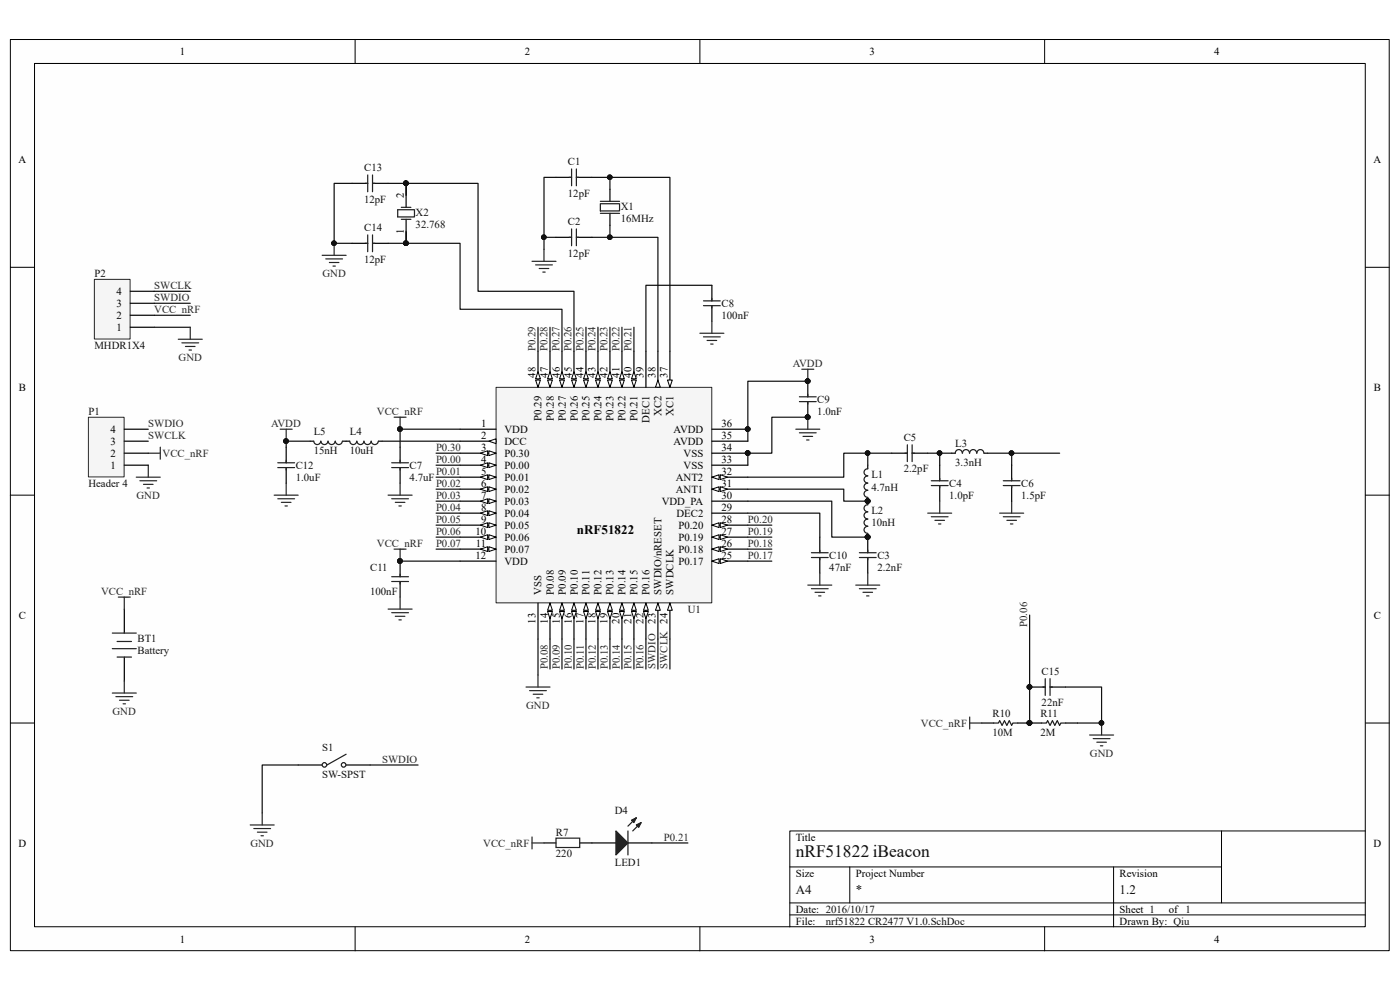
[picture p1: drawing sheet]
<svg xmlns="http://www.w3.org/2000/svg" width="297mm" height="210mm" viewBox="0 0 297 210" stroke-linecap="round" stroke-linejoin="round" font-family="sans-serif">
<path d="M2.2 8.4h292.5v193.3h-292.5z" fill="#fefefe"/>
<path d="M2.2 8.4h292.5v193.3h-292.5z" fill="none" stroke="#000" stroke-width=".21"/>
<path d="M7.4 13.5h282.2v183.1h-282.2z" fill="#fefefe"/>
<g fill="none" stroke="#000" stroke-width=".21">
<path d="M7.3 13.5h282.3v183.1h-282.3zM75.3 8.4v5.1M148.5 8.4v5.1M221.6 8.4v5.1M2.2 56.7h5.1M289.7 56.7h5.1M2.2 105h5.1M289.7 105h5.1M2.2 153.4h5.1M289.7 153.4h5.1M259.1 176.3v15.2M289.7 176.3h-122.1v20.3"/>
<path d="M75.3 196.6v5.1M148.5 196.6v5.1M167.6 194.1h122.1M167.6 183.9h91.5M167.6 191.5h122.1M180.3 183.9v7.6M221.6 196.6v5.1M236.2 183.9v12.7"/>
</g>
<g fill="none" stroke="#000" stroke-width=".25">
<path d="M118 37.6h3.3M122.3 37.6h3.3M118 50.3h3.3M122.3 50.3h3.3M129.4 40.2v2.5M129.4 45.3v2.5M151 60.5v3.3M151 64.8v3.4M60.7 94.9v3.3M60.7 99.2v3.3M65.8 93.6h.8M72.7 93.6h1.5"/>
<path d="M80.3 93.6h.8M84.9 94.9v3.3M84.9 99.2v3.3M171.4 80.9v3.3M171.4 85.2v3.3M189.2 96.1h3.3M193.5 96.1h3.3M199.4 98.7v3.3M84.9 119v3.3M173.9 113.9v3.4M173.9 118.3v3.3M184.1 113.9v3.4"/>
<path d="M184.1 118.3v3.3M199.4 103v3.3M84.9 123.4v3.3"/>
</g>
<g fill="none" stroke="#1c1c1c" stroke-width=".25">
<path d="M120.8 37.6h.5M121.3 35.8v3.6M122.3 35.8v3.6M122.3 37.6h.5M120.8 50.3h.5M121.3 48.6v3.5M122.3 48.6v3.5M122.3 50.3h.5M127.4 42.7h4M127.4 45.3h4M127.4 43.2h4v1.5h-4zM149.2 64.8h3.6"/>
<path d="M149.2 63.8h3.6M151 63.3v.5M151 64.8v.6M58.9 99.2h3.6M58.9 98.2h3.6M60.7 97.7v.5M60.7 99.2v.5M68 93.6a.74 .74 0 0 1-.7 .7 .74 .74 0 0 1-.7-.7M69.6 93.6a.74 .74 0 0 1-.8 .7 .74 .74 0 0 1-.7-.7M71.1 93.6a.74 .74 0 0 1-.7 .7 .74 .74 0 0 1-.8-.7M72.6 93.6a.74 .74 0 0 1-.7 .7 .74 .74 0 0 1-.8-.7M75.7 93.6a.74 .74 0 0 1-.8 .7 .74 .74 0 0 1-.7-.7"/>
<path d="M78.7 93.6a.75 .75 0 0 1-.7 .7 .75 .75 0 0 1-.8-.7 .75 .75 0 0 1-.7 .7 .75 .75 0 0 1-.8-.7M80.3 93.6a.75 .75 0 0 1-.8 .7 .75 .75 0 0 1-.7-.7M83.1 99.2h3.6M83.1 98.2h3.6M84.9 97.7v.5M84.9 99.2v.5M169.6 85.2h3.6M169.6 84.2h3.6M171.4 83.7v.5M171.4 85.2v.5M192 96.1h.5M192.5 94.4v3.5"/>
<path d="M193.5 94.4v3.5M193.5 96.1h.5M172.1 118.3h3.6M172.1 117.3h3.6M173.9 116.7v.6M173.9 118.3v.5M182.3 118.3h3.6M182.3 117.3h3.6M184.1 116.7v.6M184.1 118.3v.5M197.6 103h3.5M197.6 102h3.5"/>
<path d="M199.4 101.5v.5M199.4 103v.5M83.1 123.4h3.6M83.1 122.3h3.6M84.9 121.8v.5M84.9 123.4v.5"/>
</g>
<g fill="#0e0e0e" stroke="#0e0e0e" stroke-width=".21">
<circle cx="184.1" cy="113.9" r=".49"/>
<circle cx="171.3" cy="80.8" r=".49"/>
<circle cx="171.3" cy="88.5" r=".49"/>
<circle cx="84.8" cy="119" r=".49"/>
<circle cx="84.8" cy="91" r=".49"/>
<circle cx="60.7" cy="93.6" r=".49"/>
</g>
<g fill="none" stroke="#262626" stroke-width=".25">
<path d="M112.9 55.4h5.1M113.6 56.2h3.6M114.4 57h2M115.2 57.7h.5M115.4 52.9v2.5M148.5 70.7h5.1M149.2 71.5h3.6M150 72.2h2M150.8 73h.5M151 68.2v2.5M170.1 78.3h2.5M171.4 78.3v2.6"/>
<path d="M59.4 91.1h2.6M60.7 91.1v2.5M83.6 88.5h2.6M84.9 88.5v2.6M168.8 91.1h5.1M169.6 91.8h3.6M170.4 92.6h2M171.1 93.3h.5M171.4 88.5v2.6M58.2 105h5.1M58.9 105.8h3.6M59.7 106.6h2"/>
<path d="M60.5 107.3h.5M60.7 102.5v2.5M82.3 105h5.1M83.1 105.8h3.6M83.6 116.5h2.6M83.9 106.6h2M84.6 107.3h.5M84.9 102.5v2.5M84.9 116.5v2.5M212.1 108.9h5.1M212.8 109.6h3.6M213.6 110.4h2"/>
<path d="M214.4 111.1h.5M214.6 106.3v2.6M82.3 129.2h5.1M83.1 130h3.6M83.9 130.7h2M84.6 131.5h.5M84.9 126.7v2.5M171.4 124.1h5.1M172.1 124.9h3.6M172.9 125.7h2M173.7 126.4h.5M173.9 121.6v2.5"/>
<path d="M181.6 124.1h5M182.3 124.9h3.6M183.1 125.7h2M183.8 126.4h.6M184.1 121.6v2.5M111.6 145.7h5.1M112.4 146.5h3.5M113.1 147.3h2.1M113.9 148h.5M114.1 143.2v2.5"/>
</g>
<path d="M105.3 82.2h45.7v45.7h-45.7z" fill="#f5f5f5"/>
<path d="M105.2 82.2h45.8v45.7h-45.8z" fill="none" stroke="#262626" stroke-width=".21"/>
<path d="M97.6 91.1h7.6M97.6 119h7.6M151 106.3h7.7M151 103.8h7.7M114.1 127.9v7.7" fill="none" stroke="#000" stroke-width=".25"/>
<path d="M151 103.8l1.6-.5v1z" fill="#fefefe"/>
<path d="M151 103.8l1.6-.5v1z" fill="none" stroke="#000" stroke-width=".21"/>
<path d="M152.8 103.3l1.5 .5-1.5 .5z" fill="#fefefe"/>
<path d="M152.8 103.3l1.5 .5-1.5 .5z" fill="none" stroke="#000" stroke-width=".21"/>
<path d="M151 101.2h7.7" fill="none" stroke="#000" stroke-width=".25"/>
<path d="M151 101.2l1.6-.5v1z" fill="#fefefe"/>
<path d="M151 101.2l1.6-.5v1z" fill="none" stroke="#000" stroke-width=".21"/>
<path d="M152.8 100.7l1.5 .5-1.5 .5z" fill="#fefefe"/>
<path d="M152.8 100.7l1.5 .5-1.5 .5z" fill="none" stroke="#000" stroke-width=".21"/>
<path d="M142.1 74.5v7.6M151 98.7h7.7M151 96.1h7.7M151 93.6h7.7M151 91.1h7.7" fill="none" stroke="#000" stroke-width=".25"/>
<g fill="#0e0e0e" stroke="#0e0e0e" stroke-width=".21">
<circle cx="158.6" cy="96.1" r=".49"/>
<circle cx="158.6" cy="91" r=".49"/>
</g>
<path d="M141.6 80.6h1l-.5 1.5z" fill="#fefefe"/>
<path d="M141.6 80.6h1l-.5 1.5z" fill="none" stroke="#000" stroke-width=".21"/>
<path d="M139.6 74.5v7.6" fill="none" stroke="#000" stroke-width=".25"/>
<path d="M139.6 80.6l.5 1.5h-1z" fill="#fefefe"/>
<path d="M139.6 80.6l.5 1.5h-1z" fill="none" stroke="#000" stroke-width=".21"/>
<path d="M97.6 93.6h7.6" fill="none" stroke="#000" stroke-width=".25"/>
<path d="M103.7 93.6l1.5-.5v1z" fill="#fefefe"/>
<path d="M103.7 93.6l1.5-.5v1z" fill="none" stroke="#000" stroke-width=".21"/>
<path d="M97.6 96.1h7.6" fill="none" stroke="#000" stroke-width=".25"/>
<path d="M103.7 95.6l1.5 .5-1.5 .5z" fill="#fefefe"/>
<path d="M103.7 95.6l1.5 .5-1.5 .5z" fill="none" stroke="#000" stroke-width=".21"/>
<path d="M101.9 96.1l1.6-.5v1z" fill="#fefefe"/>
<path d="M101.9 96.1l1.6-.5v1z" fill="none" stroke="#000" stroke-width=".21"/>
<path d="M97.6 98.7h7.6" fill="none" stroke="#000" stroke-width=".25"/>
<path d="M103.7 98.2l1.5 .5-1.5 .5z" fill="#fefefe"/>
<path d="M103.7 98.2l1.5 .5-1.5 .5z" fill="none" stroke="#000" stroke-width=".21"/>
<path d="M101.9 98.7l1.6-.5v1z" fill="#fefefe"/>
<path d="M101.9 98.7l1.6-.5v1z" fill="none" stroke="#000" stroke-width=".21"/>
<path d="M97.6 101.2h7.6" fill="none" stroke="#000" stroke-width=".25"/>
<path d="M103.7 100.7l1.5 .5-1.5 .5z" fill="#fefefe"/>
<path d="M103.7 100.7l1.5 .5-1.5 .5z" fill="none" stroke="#000" stroke-width=".21"/>
<path d="M101.9 101.2l1.6-.5v1z" fill="#fefefe"/>
<path d="M101.9 101.2l1.6-.5v1z" fill="none" stroke="#000" stroke-width=".21"/>
<path d="M97.6 103.8h7.6" fill="none" stroke="#000" stroke-width=".25"/>
<path d="M103.7 103.3l1.5 .5-1.5 .5z" fill="#fefefe"/>
<path d="M103.7 103.3l1.5 .5-1.5 .5z" fill="none" stroke="#000" stroke-width=".21"/>
<path d="M101.9 103.8l1.6-.5v1z" fill="#fefefe"/>
<path d="M101.9 103.8l1.6-.5v1z" fill="none" stroke="#000" stroke-width=".21"/>
<path d="M97.6 106.3h7.6" fill="none" stroke="#000" stroke-width=".25"/>
<path d="M103.7 105.8l1.5 .5-1.5 .5z" fill="#fefefe"/>
<path d="M103.7 105.8l1.5 .5-1.5 .5z" fill="none" stroke="#000" stroke-width=".21"/>
<path d="M101.9 106.3l1.6-.5v1z" fill="#fefefe"/>
<path d="M101.9 106.3l1.6-.5v1z" fill="none" stroke="#000" stroke-width=".21"/>
<path d="M97.6 108.9h7.6" fill="none" stroke="#000" stroke-width=".25"/>
<path d="M103.7 108.3l1.5 .6-1.5 .5z" fill="#fefefe"/>
<path d="M103.7 108.3l1.5 .6-1.5 .5z" fill="none" stroke="#000" stroke-width=".21"/>
<path d="M101.9 108.9l1.6-.6v1.1z" fill="#fefefe"/>
<path d="M101.9 108.9l1.6-.6v1.1z" fill="none" stroke="#000" stroke-width=".21"/>
<path d="M97.6 111.4h7.6" fill="none" stroke="#000" stroke-width=".25"/>
<path d="M103.7 110.9l1.5 .5-1.5 .5z" fill="#fefefe"/>
<path d="M103.7 110.9l1.5 .5-1.5 .5z" fill="none" stroke="#000" stroke-width=".21"/>
<path d="M101.9 111.4l1.6-.5v1z" fill="#fefefe"/>
<path d="M101.9 111.4l1.6-.5v1z" fill="none" stroke="#000" stroke-width=".21"/>
<path d="M97.6 113.9h7.6" fill="none" stroke="#000" stroke-width=".25"/>
<path d="M103.7 113.4l1.5 .5-1.5 .6z" fill="#fefefe"/>
<path d="M103.7 113.4l1.5 .5-1.5 .6z" fill="none" stroke="#000" stroke-width=".21"/>
<path d="M101.9 113.9l1.6-.5v1.1z" fill="#fefefe"/>
<path d="M101.9 113.9l1.6-.5v1.1z" fill="none" stroke="#000" stroke-width=".21"/>
<path d="M97.6 116.5h7.6" fill="none" stroke="#000" stroke-width=".25"/>
<path d="M103.7 116l1.5 .5-1.5 .5z" fill="#fefefe"/>
<path d="M103.7 116l1.5 .5-1.5 .5z" fill="none" stroke="#000" stroke-width=".21"/>
<path d="M101.9 116.5l1.6-.5v1z" fill="#fefefe"/>
<path d="M101.9 116.5l1.6-.5v1z" fill="none" stroke="#000" stroke-width=".21"/>
<path d="M116.7 127.9v7.7" fill="none" stroke="#000" stroke-width=".25"/>
<path d="M116.7 127.9l.5 1.6h-1z" fill="#fefefe"/>
<path d="M116.7 127.9l.5 1.6h-1z" fill="none" stroke="#000" stroke-width=".21"/>
<path d="M116.2 129.7h1l-.5 1.5z" fill="#fefefe"/>
<path d="M116.2 129.7h1l-.5 1.5z" fill="none" stroke="#000" stroke-width=".21"/>
<path d="M119.2 127.9v7.7" fill="none" stroke="#000" stroke-width=".25"/>
<path d="M119.2 127.9l.5 1.6h-1z" fill="#fefefe"/>
<path d="M119.2 127.9l.5 1.6h-1z" fill="none" stroke="#000" stroke-width=".21"/>
<path d="M118.7 129.7h1l-.5 1.5z" fill="#fefefe"/>
<path d="M118.7 129.7h1l-.5 1.5z" fill="none" stroke="#000" stroke-width=".21"/>
<path d="M121.8 127.9v7.7" fill="none" stroke="#000" stroke-width=".25"/>
<path d="M121.8 127.9l.5 1.6h-1z" fill="#fefefe"/>
<path d="M121.8 127.9l.5 1.6h-1z" fill="none" stroke="#000" stroke-width=".21"/>
<path d="M121.3 129.7h1l-.5 1.5z" fill="#fefefe"/>
<path d="M121.3 129.7h1l-.5 1.5z" fill="none" stroke="#000" stroke-width=".21"/>
<path d="M124.3 127.9v7.7" fill="none" stroke="#000" stroke-width=".25"/>
<path d="M124.3 127.9l.5 1.6h-1z" fill="#fefefe"/>
<path d="M124.3 127.9l.5 1.6h-1z" fill="none" stroke="#000" stroke-width=".21"/>
<path d="M123.8 129.7h1l-.5 1.5z" fill="#fefefe"/>
<path d="M123.8 129.7h1l-.5 1.5z" fill="none" stroke="#000" stroke-width=".21"/>
<path d="M134.5 74.5v7.6M137 74.5v7.6" fill="none" stroke="#000" stroke-width=".25"/>
<path d="M134 80.6h1l-.5 1.5z" fill="#fefefe"/>
<path d="M134 80.6h1l-.5 1.5z" fill="none" stroke="#000" stroke-width=".21"/>
<path d="M134.5 78.8l.5 1.6h-1z" fill="#fefefe"/>
<path d="M134.5 78.8l.5 1.6h-1z" fill="none" stroke="#000" stroke-width=".21"/>
<path d="M131.9 74.5v7.6" fill="none" stroke="#000" stroke-width=".25"/>
<path d="M131.4 80.6h1.1l-.6 1.5z" fill="#fefefe"/>
<path d="M131.4 80.6h1.1l-.6 1.5z" fill="none" stroke="#000" stroke-width=".21"/>
<path d="M131.9 78.8l.6 1.6h-1.1z" fill="#fefefe"/>
<path d="M131.9 78.8l.6 1.6h-1.1z" fill="none" stroke="#000" stroke-width=".21"/>
<path d="M129.4 74.5v7.6" fill="none" stroke="#000" stroke-width=".25"/>
<path d="M128.9 80.6h1l-.5 1.5z" fill="#fefefe"/>
<path d="M128.9 80.6h1l-.5 1.5z" fill="none" stroke="#000" stroke-width=".21"/>
<path d="M129.4 78.8l.5 1.6h-1z" fill="#fefefe"/>
<path d="M129.4 78.8l.5 1.6h-1z" fill="none" stroke="#000" stroke-width=".21"/>
<path d="M126.9 74.5v7.6" fill="none" stroke="#000" stroke-width=".25"/>
<path d="M126.3 80.6h1.1l-.5 1.5z" fill="#fefefe"/>
<path d="M126.3 80.6h1.1l-.5 1.5z" fill="none" stroke="#000" stroke-width=".21"/>
<path d="M126.9 78.8l.5 1.6h-1.1z" fill="#fefefe"/>
<path d="M126.9 78.8l.5 1.6h-1.1z" fill="none" stroke="#000" stroke-width=".21"/>
<path d="M124.3 74.5v7.6" fill="none" stroke="#000" stroke-width=".25"/>
<path d="M123.8 80.6h1l-.5 1.5z" fill="#fefefe"/>
<path d="M123.8 80.6h1l-.5 1.5z" fill="none" stroke="#000" stroke-width=".21"/>
<path d="M124.3 78.8l.5 1.6h-1z" fill="#fefefe"/>
<path d="M124.3 78.8l.5 1.6h-1z" fill="none" stroke="#000" stroke-width=".21"/>
<path d="M119.2 74.5v7.6" fill="none" stroke="#000" stroke-width=".25"/>
<path d="M118.7 80.6h1l-.5 1.5z" fill="#fefefe"/>
<path d="M118.7 80.6h1l-.5 1.5z" fill="none" stroke="#000" stroke-width=".21"/>
<path d="M119.2 78.8l.5 1.6h-1z" fill="#fefefe"/>
<path d="M119.2 78.8l.5 1.6h-1z" fill="none" stroke="#000" stroke-width=".21"/>
<path d="M121.8 74.5v7.6" fill="none" stroke="#000" stroke-width=".25"/>
<path d="M121.3 80.6h1l-.5 1.5z" fill="#fefefe"/>
<path d="M121.3 80.6h1l-.5 1.5z" fill="none" stroke="#000" stroke-width=".21"/>
<path d="M121.8 78.8l.5 1.6h-1z" fill="#fefefe"/>
<path d="M121.8 78.8l.5 1.6h-1z" fill="none" stroke="#000" stroke-width=".21"/>
<path d="M114.1 74.5v7.6" fill="none" stroke="#000" stroke-width=".25"/>
<path d="M113.6 80.6h1l-.5 1.5z" fill="#fefefe"/>
<path d="M113.6 80.6h1l-.5 1.5z" fill="none" stroke="#000" stroke-width=".21"/>
<path d="M114.1 78.8l.5 1.6h-1z" fill="#fefefe"/>
<path d="M114.1 78.8l.5 1.6h-1z" fill="none" stroke="#000" stroke-width=".21"/>
<path d="M116.7 74.5v7.6" fill="none" stroke="#000" stroke-width=".25"/>
<path d="M116.2 80.6h1l-.5 1.5z" fill="#fefefe"/>
<path d="M116.2 80.6h1l-.5 1.5z" fill="none" stroke="#000" stroke-width=".21"/>
<path d="M116.7 78.8l.5 1.6h-1z" fill="#fefefe"/>
<path d="M116.7 78.8l.5 1.6h-1z" fill="none" stroke="#000" stroke-width=".21"/>
<path d="M151 119h7.7" fill="none" stroke="#000" stroke-width=".25"/>
<path d="M151 119l1.6-.5v1z" fill="#fefefe"/>
<path d="M151 119l1.6-.5v1z" fill="none" stroke="#000" stroke-width=".21"/>
<path d="M152.8 118.5l1.5 .5-1.5 .5z" fill="#fefefe"/>
<path d="M152.8 118.5l1.5 .5-1.5 .5z" fill="none" stroke="#000" stroke-width=".21"/>
<path d="M151 116.5h7.7" fill="none" stroke="#000" stroke-width=".25"/>
<path d="M151 116.5l1.6-.5v1z" fill="#fefefe"/>
<path d="M151 116.5l1.6-.5v1z" fill="none" stroke="#000" stroke-width=".21"/>
<path d="M152.8 116l1.5 .5-1.5 .5z" fill="#fefefe"/>
<path d="M152.8 116l1.5 .5-1.5 .5z" fill="none" stroke="#000" stroke-width=".21"/>
<path d="M151 113.9h7.7" fill="none" stroke="#000" stroke-width=".25"/>
<path d="M151 113.9l1.6-.5v1.1z" fill="#fefefe"/>
<path d="M151 113.9l1.6-.5v1.1z" fill="none" stroke="#000" stroke-width=".21"/>
<path d="M152.8 113.4l1.5 .5-1.5 .6z" fill="#fefefe"/>
<path d="M152.8 113.4l1.5 .5-1.5 .6z" fill="none" stroke="#000" stroke-width=".21"/>
<path d="M151 111.4h7.7" fill="none" stroke="#000" stroke-width=".25"/>
<path d="M151 111.4l1.6-.5v1z" fill="#fefefe"/>
<path d="M151 111.4l1.6-.5v1z" fill="none" stroke="#000" stroke-width=".21"/>
<path d="M152.8 110.9l1.5 .5-1.5 .5z" fill="#fefefe"/>
<path d="M152.8 110.9l1.5 .5-1.5 .5z" fill="none" stroke="#000" stroke-width=".21"/>
<path d="M151 108.9h7.7M126.9 127.9v7.7" fill="none" stroke="#000" stroke-width=".25"/>
<path d="M126.9 127.9l.5 1.6h-1.1z" fill="#fefefe"/>
<path d="M126.9 127.9l.5 1.6h-1.1z" fill="none" stroke="#000" stroke-width=".21"/>
<path d="M126.3 129.7h1.1l-.5 1.5z" fill="#fefefe"/>
<path d="M126.3 129.7h1.1l-.5 1.5z" fill="none" stroke="#000" stroke-width=".21"/>
<path d="M129.4 127.9v7.7" fill="none" stroke="#000" stroke-width=".25"/>
<path d="M129.4 127.9l.5 1.6h-1z" fill="#fefefe"/>
<path d="M129.4 127.9l.5 1.6h-1z" fill="none" stroke="#000" stroke-width=".21"/>
<path d="M128.9 129.7h1l-.5 1.5z" fill="#fefefe"/>
<path d="M128.9 129.7h1l-.5 1.5z" fill="none" stroke="#000" stroke-width=".21"/>
<path d="M131.9 127.9v7.7" fill="none" stroke="#000" stroke-width=".25"/>
<path d="M131.9 127.9l.6 1.6h-1.1z" fill="#fefefe"/>
<path d="M131.9 127.9l.6 1.6h-1.1z" fill="none" stroke="#000" stroke-width=".21"/>
<path d="M131.4 129.7h1.1l-.6 1.5z" fill="#fefefe"/>
<path d="M131.4 129.7h1.1l-.6 1.5z" fill="none" stroke="#000" stroke-width=".21"/>
<path d="M134.5 127.9v7.7" fill="none" stroke="#000" stroke-width=".25"/>
<path d="M134.5 127.9l.5 1.6h-1z" fill="#fefefe"/>
<path d="M134.5 127.9l.5 1.6h-1z" fill="none" stroke="#000" stroke-width=".21"/>
<path d="M134 129.7h1l-.5 1.5z" fill="#fefefe"/>
<path d="M134 129.7h1l-.5 1.5z" fill="none" stroke="#000" stroke-width=".21"/>
<path d="M139.6 127.9v7.7" fill="none" stroke="#000" stroke-width=".25"/>
<path d="M139.6 127.9l.5 1.6h-1z" fill="#fefefe"/>
<path d="M139.6 127.9l.5 1.6h-1z" fill="none" stroke="#000" stroke-width=".21"/>
<path d="M142.1 127.9v7.7" fill="none" stroke="#000" stroke-width=".25"/>
<path d="M142.1 127.9l.5 1.6h-1z" fill="#fefefe"/>
<path d="M142.1 127.9l.5 1.6h-1z" fill="none" stroke="#000" stroke-width=".21"/>
<path d="M137 127.9v7.7" fill="none" stroke="#000" stroke-width=".25"/>
<path d="M137 127.9l.5 1.6h-1z" fill="#fefefe"/>
<path d="M137 127.9l.5 1.6h-1z" fill="none" stroke="#000" stroke-width=".21"/>
<path d="M136.5 129.7h1l-.5 1.5z" fill="#fefefe"/>
<path d="M136.5 129.7h1l-.5 1.5z" fill="none" stroke="#000" stroke-width=".21"/>
<g fill="#0e0e0e" stroke="#0e0e0e" stroke-width=".21">
<circle cx="158.6" cy="96.1" r=".49"/>
<circle cx="158.6" cy="91" r=".49"/>
<circle cx="184.1" cy="106.3" r=".49"/>
<circle cx="184.1" cy="113.9" r=".49"/>
<circle cx="184.1" cy="96.1" r=".49"/>
<circle cx="199.3" cy="96.1" r=".49"/>
<circle cx="214.6" cy="96.1" r=".49"/>
<circle cx="115.4" cy="50.3" r=".49"/>
<circle cx="129.4" cy="37.6" r=".49"/>
<circle cx="129.4" cy="50.3" r=".49"/>
<circle cx="171.3" cy="80.8" r=".49"/>
<circle cx="84.8" cy="119" r=".49"/>
<circle cx="84.8" cy="91" r=".49"/>
<circle cx="60.7" cy="93.6" r=".49"/>
<circle cx="171.3" cy="88.5" r=".49"/>
</g>
<path d="M184.1 98.7v.7M201.9 96.1h.8M208.8 96.1h.7M214.6 98.7v3.3M184.1 105.6v1.5M184.1 113.2v.7M214.6 103v3.3M26.4 129.2v5.1M26.4 139.4v5.1" fill="none" stroke="#000" stroke-width=".25"/>
<g fill="none" stroke="#1c1c1c" stroke-width=".25">
<path d="M184.1 99.4a.74 .74 0 0 0-.8 .8 .74 .74 0 0 0 .8 .7M204.1 96.1a.74 .74 0 0 0-.7-.7 .74 .74 0 0 0-.7 .7M205.7 96.1a.74 .74 0 0 0-.8-.7 .74 .74 0 0 0-.7 .7M207.2 96.1a.74 .74 0 0 0-.7-.7 .74 .74 0 0 0-.8 .7M208.7 96.1a.74 .74 0 0 0-.7-.7 .74 .74 0 0 0-.8 .7M184.1 104a.74 .74 0 0 0-.8 .8 .74 .74 0 0 0 .8 .7M184.1 102.5a.74 .74 0 0 0-.8 .7 .74 .74 0 0 0 .8 .8M184.1 101a.74 .74 0 0 0-.8 .7 .74 .74 0 0 0 .8 .8M184.1 111.7a.74 .74 0 0 0-.8 .7 .74 .74 0 0 0 .8 .7M184.1 108.6a.76 .76 0 0 0-.8 .8 .76 .76 0 0 0 .8 .7 .74 .74 0 0 0-.8 .8 .74 .74 0 0 0 .8 .7M184.1 107.1a.74 .74 0 0 0-.8 .7 .74 .74 0 0 0 .8 .8M212.8 103h3.6"/>
<path d="M212.8 102h3.6M214.6 101.5v.5M214.6 103v.5M23.8 137.6h5.1M23.8 134.3h5.1M24.8 136.1h3.1M24.8 139.4h3.1"/>
</g>
<path d="M196.8 108.9h5.1M197.6 109.6h3.5M198.3 110.4h2.1M199.1 111.1h.5M199.4 106.3v2.6M25.1 126.7h2.5M26.4 126.7v2.5M23.8 147h5.1M24.6 147.8h3.5M25.4 148.5h2M26.1 149.3h.5M26.4 144.5v2.5" fill="none" stroke="#262626" stroke-width=".25"/>
<g fill="none" stroke="#0e0e0e" stroke-width=".25">
<path d="M118 37.6h-2.6v15.3M125.6 37.6h16.5v36.9M129.4 37.6v2.6M115.4 50.3h2.6M125.6 50.3h14v24.2M129.4 47.8v2.5M114.1 69.4v5.1M116.7 69.4v5.1M124.3 69.4v5.1M126.9 69.4v5.1M129.4 69.4v5.1M131.9 69.4v5.1"/>
<path d="M134.5 69.4v5.1M151 60.5h-14v14M65.8 93.6h-5.1v1.3M81.1 93.6h16.5M92.5 96.1h5.1M92.5 98.7h5.1M97.6 91.1h-12.7v3.8M171.4 80.9h-12.7v12.7M171.4 88.5h-7.7v7.6h-5v2.6M184.1 96.1v2.6M189.2 96.1h-10.2v5.1h-20.3M196.8 96.1h5.1"/>
<path d="M199.4 96.1v2.6M209.5 96.1h15.3M214.6 96.1v2.6M84.9 119h12.7M92.5 111.4h5.1M92.5 113.9h5.1M92.5 116.5h5.1M92.5 101.2h5.1M92.5 103.8h5.1M92.5 106.3h5.1M92.5 108.9h5.1M158.7 108.9h15.2v5"/>
<path d="M158.7 103.8h20.3v2.5h5.1M158.7 106.3h17.8v7.6h7.6M158.7 111.4h5M158.7 113.9h5M158.7 116.5h5M158.7 119h5M114.1 135.6v7.6M116.7 135.6v6.3M119.2 135.6v6.3M121.8 135.6v6.3M124.3 135.6v6.3M126.9 135.6v6.3"/>
<path d="M129.4 135.6v6.3M131.9 135.6v6.3M134.5 135.6v6.3M137 135.6v6.3M139.6 135.6v6.3M142.1 135.6v6.3"/>
</g>
<path d="M20.1 59.3h7.5v12.6h-7.5z" fill="#f5f5f5"/>
<path d="M20 59.3h7.6v12.6h-7.6z" fill="none" stroke="#262626" stroke-width=".21"/>
<path d="M27.6 69.4h5.1M27.6 66.9h5.1M27.6 64.3h5.1M27.6 61.8h5.1M63.3 162.3h5M73.4 162.3h5.1" fill="none" stroke="#000" stroke-width=".25"/>
<path d="M32.7 69.4h7.7M32.7 66.9h7.7M32.7 64.3h7.7M32.7 61.8h7.7M78.5 162.3h10.2" fill="none" stroke="#0e0e0e" stroke-width=".25"/>
<g fill="none" stroke="#262626" stroke-width=".25">
<path d="M37.8 72h5.1M38.6 72.7h3.5M39.3 73.5h2.1M40.1 74.3h.5M40.4 69.4v2.6M31.5 96.1h2.5M31.5 98.7v2.5M34 94.9v2.5M28.9 101.2h5.1M29.7 102h3.5M30.4 102.8h2.1M31.2 103.5h.5"/>
<path d="M53.1 175h5.1M53.8 175.8h3.6M54.6 176.5h2M55.4 177.3h.5M55.6 172.5v2.5"/>
</g>
<g fill="none" stroke="#1c1c1c" stroke-width=".25">
<path d="M73.4 160l-4 2.3"/>
<circle cx="68.8" cy="162.3" r=".48"/>
<circle cx="72.9" cy="162.3" r=".48"/>
</g>
<path d="M18.8 88.6h7.5v12.6h-7.5z" fill="#f5f5f5"/>
<path d="M18.8 88.5h7.5v12.7h-7.5z" fill="none" stroke="#262626" stroke-width=".21"/>
<g fill="none" stroke="#000" stroke-width=".25">
<path d="M74.7 38.9h3.3M79 38.9h3.3M86.2 38.9v5.1M74.7 51.6h3.3M79 51.6h3.3M86.2 46.5v5.1M26.4 98.7h5.1M26.4 96.1h5.1M26.4 93.6h5.1M26.4 91.1h5.1M208.3 153.4h2.5M215.9 153.4h5.1"/>
<path d="M218.4 145.7h3.3M222.8 145.7h3.3M226.1 153.4h2.5M125.6 178.8h5.1M133.2 178.8h5.1"/>
</g>
<path d="M68.3 54.2h5.1M69.1 54.9h3.6M69.9 55.7h2M70.6 56.4h.5M70.9 51.6v2.6M205.7 153.4h2.6M205.7 152.1v2.6M231.2 155.9h5M231.9 156.7h3.6M232.7 157.5h2M233.4 158.2h.6M233.7 153.4v2.5" fill="none" stroke="#262626" stroke-width=".25"/>
<g fill="#0e0e0e" stroke="#0e0e0e" stroke-width=".21">
<circle cx="70.9" cy="51.6" r=".49"/>
<circle cx="86.1" cy="38.9" r=".49"/>
<circle cx="86.1" cy="51.6" r=".49"/>
<circle cx="218.4" cy="153.4" r=".49"/>
<circle cx="218.4" cy="145.7" r=".49"/>
<circle cx="233.7" cy="153.4" r=".49"/>
</g>
<g fill="none" stroke="#1c1c1c" stroke-width=".25">
<path d="M77.5 38.9h.5M78 37.1v3.6M79 37.1v3.6M79 38.9h.5M77.5 51.6h.5M78 49.8v3.6M79 49.8v3.6M79 51.6h.5M84.4 44.5h3.5v1.5h-3.5zM85.1 44h2.1M85.1 46.5h2.1M210.8 153.4h1l.3-.5 .5 1 .5-1 .5 1 .5-1 .5 1 .3-.5h1"/>
<path d="M221 153.4h1l.3-.5 .5 1 .5-1 .5 1 .5-1 .5 1 .3-.5h1M221.2 145.7h.5M221.7 144v3.5M222.8 144v3.5M222.8 145.7h.5"/>
</g>
<path d="M74.7 38.9h-3.8v12.7h3.8M82.3 38.9h19.1v22.9h20.4v12.7M86.2 38.9v2.5M82.3 51.6h15.3v14h21.6v8.9M86.2 49.1v2.5M218.4 130.5v22.9M226.1 145.7h7.6v7.7h-5.1" fill="none" stroke="#0e0e0e" stroke-width=".25"/>
<path d="M130.7 176.3l2.5 2.5-2.5 2.6z" fill="#1c1c1c"/>
<path d="M130.7 176.3l2.5 2.5-2.5 2.6zM135 173.5l-1.8 1.8M136 174.5l-1.8 1.8" fill="none" stroke="#1c1c1c" stroke-width=".25"/>
<path d="M135 175l1-.5-.5 1z" fill="#1c1c1c"/>
<path d="M135 175l1-.5-.5 1z" fill="none" stroke="#1c1c1c" stroke-width=".25"/>
<path d="M134 174l1-.5-.5 1z" fill="#1c1c1c"/>
<path d="M118 177.8h5v2h-5zM133.2 176.3v5.1M134 174l1-.5-.5 1z" fill="none" stroke="#1c1c1c" stroke-width=".25"/>
<path d="M115.4 178.8h2.6M123 178.8h2.6" fill="none" stroke="#000" stroke-width=".25"/>
<path d="M63.3 162.3h-7.7v10.2M138.3 178.8h7.6" fill="none" stroke="#0e0e0e" stroke-width=".25"/>
<path d="M112.9 177.5v2.6M112.9 178.8h2.5" fill="none" stroke="#262626" stroke-width=".25"/>
<text font-size="3.7" fill="#0e0e0e" x="168.8" y="181.8">nRF51822 iBeacon</text>
<text font-size="2.8" x="122.4" y="113.4">nRF51822</text>
<g font-size="2.8" fill="#0e0e0e">
<text x="168.8" y="189.7">A4</text>
<text x="181.6" y="189.7">*</text>
<text x="237.5" y="189.7">1.2</text>
</g>
<g font-size="2.3">
<text x="38.2" y="11.7">1</text>
<text x="111.3" y="11.7">2</text>
<text x="184.5" y="11.7">3</text>
<text x="257.6" y="11.7">4</text>
<text x="3.9" y="34.6">A</text>
<text x="291.4" y="34.6">A</text>
<text x="85.6" y="42" transform="rotate(-90 85.6 42)">2</text>
<text x="85.6" y="49.7" transform="rotate(-90 85.6 49.7)">1</text>
<text x="24.7" y="65.1">3</text>
<text x="24.7" y="62.6">4</text>
<text x="24.7" y="70.2">1</text>
<text x="24.7" y="67.6">2</text>
<text x="4" y="82.9">B</text>
<text x="113.6" y="80.1" transform="rotate(-90 113.6 80.1)">48</text>
<text x="116.2" y="80.1" transform="rotate(-90 116.2 80.1)">47</text>
<text x="118.7" y="80.1" transform="rotate(-90 118.7 80.1)">46</text>
<text x="121.3" y="80.1" transform="rotate(-90 121.3 80.1)">45</text>
<text x="123.8" y="80.1" transform="rotate(-90 123.8 80.1)">44</text>
<text x="126.4" y="80.1" transform="rotate(-90 126.4 80.1)">43</text>
<text x="128.9" y="80.1" transform="rotate(-90 128.9 80.1)">42</text>
<text x="131.4" y="80.1" transform="rotate(-90 131.4 80.1)">41</text>
<text x="134" y="80.1" transform="rotate(-90 134 80.1)">40</text>
<text x="136.5" y="80.1" transform="rotate(-90 136.5 80.1)">39</text>
<text x="139.1" y="80.1" transform="rotate(-90 139.1 80.1)">38</text>
<text x="141.6" y="80.1" transform="rotate(-90 141.6 80.1)">37</text>
<text x="291.5" y="82.9">B</text>
<text x="114.9" y="89.2" transform="rotate(-90 114.9 89.2)">P0.29</text>
<text x="117.5" y="89.2" transform="rotate(-90 117.5 89.2)">P0.28</text>
<text x="120" y="89.2" transform="rotate(-90 120 89.2)">P0.27</text>
<text x="122.6" y="89.2" transform="rotate(-90 122.6 89.2)">P0.26</text>
<text x="125.1" y="89.2" transform="rotate(-90 125.1 89.2)">P0.25</text>
<text x="127.6" y="89.2" transform="rotate(-90 127.6 89.2)">P0.24</text>
<text x="130.2" y="89.2" transform="rotate(-90 130.2 89.2)">P0.23</text>
<text x="132.7" y="89.2" transform="rotate(-90 132.7 89.2)">P0.22</text>
<text x="135.3" y="89.2" transform="rotate(-90 135.3 89.2)">P0.21</text>
<text x="137.8" y="89.7" transform="rotate(-90 137.8 89.7)">DEC1</text>
<text x="140.3" y="88.3" transform="rotate(-90 140.3 88.3)">XC2</text>
<text x="142.9" y="88.3" transform="rotate(-90 142.9 88.3)">XC1</text>
<text x="23.5" y="94.4">3</text>
<text x="23.5" y="91.8">4</text>
<text x="102.1" y="90.6">1</text>
<text x="102.1" y="93.1">2</text>
<text x="102.1" y="95.6">3</text>
<text x="107" y="91.8">VDD</text>
<text x="107" y="94.4">DCC</text>
<text x="142.9" y="94.4">AVDD</text>
<text x="142.9" y="91.8">AVDD</text>
<text x="153.1" y="95.6">34</text>
<text x="153.1" y="93.1">35</text>
<text x="153.1" y="90.6">36</text>
<text x="23.5" y="99.4">1</text>
<text x="23.5" y="96.9">2</text>
<text x="102.1" y="98.2">4</text>
<text x="102.1" y="100.7">5</text>
<text x="107" y="96.9">P0.30</text>
<text x="107" y="99.4">P0.00</text>
<text x="107" y="102">P0.01</text>
<text x="143.4" y="102">ANT2</text>
<text x="145" y="99.4">VSS</text>
<text x="145" y="96.9">VSS</text>
<text x="153.1" y="98.2">33</text>
<text x="153.1" y="100.7">32</text>
<text x="102.1" y="103.3">6</text>
<text x="102.1" y="105.8">7</text>
<text x="107" y="104.6">P0.02</text>
<text x="107" y="107.1">P0.03</text>
<text x="140.4" y="107.1">VDD_PA</text>
<text x="143.4" y="104.6">ANT1</text>
<text x="153.1" y="105.8">30</text>
<text x="153.1" y="103.3">31</text>
<text x="100.9" y="113.5">10</text>
<text x="102.1" y="108.4">8</text>
<text x="102.1" y="110.9">9</text>
<text x="107" y="109.6">P0.04</text>
<text x="107" y="112.2">P0.05</text>
<text x="143.5" y="109.6">DEC2</text>
<text x="143.9" y="112.2">P0.20</text>
<text x="153.1" y="108.4">29</text>
<text x="153.1" y="113.5">27</text>
<text x="153.1" y="110.9">28</text>
<text x="100.9" y="118.5">12</text>
<text x="101" y="116">11</text>
<text x="107" y="119.8">VDD</text>
<text x="107" y="114.7">P0.06</text>
<text x="107" y="117.3">P0.07</text>
<text x="143.9" y="119.8">P0.17</text>
<text x="143.9" y="117.3">P0.18</text>
<text x="143.9" y="114.7">P0.19</text>
<text x="153.1" y="118.5">25</text>
<text x="153.1" y="116">26</text>
<text x="4" y="131.3">C</text>
<text x="114.9" y="126.2" transform="rotate(-90 114.9 126.2)">VSS</text>
<text x="117.5" y="126.2" transform="rotate(-90 117.5 126.2)">P0.08</text>
<text x="120" y="126.2" transform="rotate(-90 120 126.2)">P0.09</text>
<text x="122.6" y="126.2" transform="rotate(-90 122.6 126.2)">P0.10</text>
<text x="125.1" y="126.2" transform="rotate(-90 125.1 126.2)">P0.11</text>
<text x="127.6" y="126.2" transform="rotate(-90 127.6 126.2)">P0.12</text>
<text x="130.2" y="126.2" transform="rotate(-90 130.2 126.2)">P0.13</text>
<text x="132.7" y="126.2" transform="rotate(-90 132.7 126.2)">P0.14</text>
<text x="135.3" y="126.2" transform="rotate(-90 135.3 126.2)">P0.15</text>
<text x="137.8" y="126.2" transform="rotate(-90 137.8 126.2)">P0.16</text>
<text x="140.3" y="126.2" transform="rotate(-90 140.3 126.2)">SWDIO/nRESET</text>
<text x="142.9" y="126.2" transform="rotate(-90 142.9 126.2)">SWDCLK</text>
<text x="291.5" y="131.3">C</text>
<text x="113.6" y="132.3" transform="rotate(-90 113.6 132.3)">13</text>
<text x="116.2" y="132.3" transform="rotate(-90 116.2 132.3)">14</text>
<text x="118.7" y="132.3" transform="rotate(-90 118.7 132.3)">15</text>
<text x="121.3" y="132.3" transform="rotate(-90 121.3 132.3)">16</text>
<text x="123.8" y="132.3" transform="rotate(-90 123.8 132.3)">17</text>
<text x="126.4" y="132.3" transform="rotate(-90 126.4 132.3)">18</text>
<text x="128.9" y="132.3" transform="rotate(-90 128.9 132.3)">19</text>
<text x="131.4" y="132.3" transform="rotate(-90 131.4 132.3)">20</text>
<text x="134" y="132.3" transform="rotate(-90 134 132.3)">21</text>
<text x="136.5" y="132.3" transform="rotate(-90 136.5 132.3)">22</text>
<text x="139.1" y="132.3" transform="rotate(-90 139.1 132.3)">23</text>
<text x="3.9" y="179.6">D</text>
<text x="168.8" y="178.3">Title</text>
<text x="291.4" y="179.6">D</text>
<text x="168.8" y="186">Size</text>
<text x="181.6" y="186">Project Number</text>
<text x="237.5" y="186">Revision</text>
<text x="168.8" y="193.6">Date: 2016/10/17</text>
<text x="168.8" y="196.1">File:</text>
<text x="237.5" y="193.6">Sheet 1</text>
<text x="237.5" y="196.1">Drawn By: Qiu</text>
<text x="247.9" y="193.6">of 1</text>
<text x="38.2" y="199.9">1</text>
<text x="111.3" y="199.9">2</text>
<text x="184.5" y="199.9">3</text>
<text x="257.6" y="199.9">4</text>
</g>
<g font-size="2.3" fill="#0e0e0e">
<text x="120.5" y="35.1">C1</text>
<text x="77.3" y="36.4">C13</text>
<text x="120.5" y="41.7">12pF</text>
<text x="77.3" y="43">12pF</text>
<text x="88.2" y="45.8">X2</text>
<text x="120.5" y="47.8">C2</text>
<text x="131.7" y="44.5">X1</text>
<text x="131.7" y="47">16MHz</text>
<text x="77.3" y="49.1">C14</text>
<text x="88.2" y="48.3">32.768</text>
<text x="20" y="58.8">P2</text>
<text x="77.3" y="55.7">12pF</text>
<text x="120.5" y="54.4">12pF</text>
<text x="153.1" y="65.1">C8</text>
<text x="153.1" y="67.6">100nF</text>
<text x="20" y="74">MHDR1X4</text>
<text x="18.8" y="88">P1</text>
<text x="173.4" y="85.5">C9</text>
<text x="173.4" y="88">1.0nF</text>
<text x="66.5" y="92.3">L5</text>
<text x="74.2" y="92.3">L4</text>
<text x="191.7" y="93.6">C5</text>
<text x="202.6" y="94.9">L3</text>
<text x="62.7" y="99.4">C12</text>
<text x="62.7" y="102">1.0uF</text>
<text x="66.5" y="96.4">15nH</text>
<text x="74.2" y="96.4">10uH</text>
<text x="86.9" y="99.4">C7</text>
<text x="86.9" y="102">4.7uF</text>
<text x="184.9" y="101.5">L1</text>
<text x="191.7" y="100.2">2.2pF</text>
<text x="202.6" y="98.9">3.3nH</text>
<text x="18.8" y="103.3">Header 4</text>
<text x="184.9" y="104.1">4.7nH</text>
<text x="201.4" y="103.3">C4</text>
<text x="201.4" y="105.8">1.0pF</text>
<text x="216.7" y="103.3">C6</text>
<text x="216.7" y="105.8">1.5pF</text>
<text x="184.9" y="109.1">L2</text>
<text x="184.9" y="111.7">10nH</text>
<text x="175.9" y="118.5">C10</text>
<text x="186.1" y="118.5">C3</text>
<text x="78.5" y="121.1">C11</text>
<text x="175.9" y="121.1">47nF</text>
<text x="186.1" y="121.1">2.2nF</text>
<text x="78.5" y="126.2">100nF</text>
<text x="145.9" y="130">U1</text>
<text x="29.2" y="136.1">BT1</text>
<text x="29.2" y="138.6">Battery</text>
<text x="221" y="143.2">C15</text>
<text x="221" y="149.8">22nF</text>
<text x="210.6" y="152.1">R10</text>
<text x="220.7" y="152.1">R11</text>
<text x="68.3" y="159.3">S1</text>
<text x="210.6" y="156.2">10M</text>
<text x="220.7" y="156.2">2M</text>
<text x="68.3" y="165.1">SW-SPST</text>
<text x="130.4" y="172.7">D4</text>
<text x="117.9" y="177.3">R7</text>
<text x="117.9" y="181.9">220</text>
<text x="130.4" y="183.7">LED1</text>
<text x="175.2" y="196.1">nrf51822 CR2477 V1.0.SchDoc</text>
</g>
<g font-size="2.3" fill="#262626">
<text x="68.4" y="58.8">GND</text>
<text x="32.7" y="63.8">SWDIO</text>
<text x="32.7" y="61.3">SWCLK</text>
<text x="32.7" y="66.4">VCC_nRF</text>
<text x="37.9" y="76.6">GND</text>
<text x="113.6" y="74.5" transform="rotate(-90 113.6 74.5)">P0.29</text>
<text x="116.2" y="74.5" transform="rotate(-90 116.2 74.5)">P0.28</text>
<text x="118.7" y="74.5" transform="rotate(-90 118.7 74.5)">P0.27</text>
<text x="121.3" y="74.5" transform="rotate(-90 121.3 74.5)">P0.26</text>
<text x="123.8" y="74.5" transform="rotate(-90 123.8 74.5)">P0.25</text>
<text x="126.4" y="74.5" transform="rotate(-90 126.4 74.5)">P0.24</text>
<text x="128.9" y="74.5" transform="rotate(-90 128.9 74.5)">P0.23</text>
<text x="131.4" y="74.5" transform="rotate(-90 131.4 74.5)">P0.22</text>
<text x="134" y="74.5" transform="rotate(-90 134 74.5)">P0.21</text>
<text x="168.2" y="77.9">AVDD</text>
<text x="80" y="88">VCC_nRF</text>
<text x="31.5" y="90.6">SWDIO</text>
<text x="31.5" y="93.1">SWCLK</text>
<text x="57.5" y="90.6">AVDD</text>
<text x="92.5" y="95.6">P0.30</text>
<text x="34.5" y="96.9">VCC_nRF</text>
<text x="92.5" y="98.2">P0.00</text>
<text x="92.5" y="100.7">P0.01</text>
<text x="29" y="105.8">GND</text>
<text x="92.5" y="103.3">P0.02</text>
<text x="92.5" y="105.8">P0.03</text>
<text x="92.5" y="108.4">P0.04</text>
<text x="92.5" y="113.5">P0.06</text>
<text x="92.5" y="110.9">P0.05</text>
<text x="158.7" y="113.5">P0.19</text>
<text x="158.7" y="110.9">P0.20</text>
<text x="80" y="116">VCC_nRF</text>
<text x="92.5" y="116">P0.07</text>
<text x="158.7" y="118.5">P0.17</text>
<text x="158.7" y="116">P0.18</text>
<text x="21.5" y="126.2">VCC_nRF</text>
<text x="217.9" y="133" transform="rotate(-90 217.9 133)">P0.06</text>
<text x="116.2" y="141.9" transform="rotate(-90 116.2 141.9)">P0.08</text>
<text x="118.7" y="141.9" transform="rotate(-90 118.7 141.9)">P0.09</text>
<text x="121.3" y="141.9" transform="rotate(-90 121.3 141.9)">P0.10</text>
<text x="123.8" y="141.9" transform="rotate(-90 123.8 141.9)">P0.11</text>
<text x="126.4" y="141.9" transform="rotate(-90 126.4 141.9)">P0.12</text>
<text x="128.9" y="141.9" transform="rotate(-90 128.9 141.9)">P0.13</text>
<text x="131.5" y="141.9" transform="rotate(-90 131.5 141.9)">P0.14</text>
<text x="134" y="141.9" transform="rotate(-90 134 141.9)">P0.15</text>
<text x="136.5" y="141.9" transform="rotate(-90 136.5 141.9)">P0.16</text>
<text x="139.1" y="141.9" transform="rotate(-90 139.1 141.9)">SWDIO</text>
<text x="141.6" y="141.9" transform="rotate(-90 141.6 141.9)">SWCLK 24</text>
<text x="23.9" y="151.6">GND</text>
<text x="111.6" y="150.3">GND</text>
<text x="195.4" y="154.1">VCC_nRF</text>
<text x="81.1" y="161.8">SWDIO</text>
<text x="231.2" y="160.5">GND</text>
<text x="53.1" y="179.6">GND</text>
<text x="102.5" y="179.6">VCC_nRF</text>
<text x="140.8" y="178.3">P0.21</text>
</g>
</svg>
